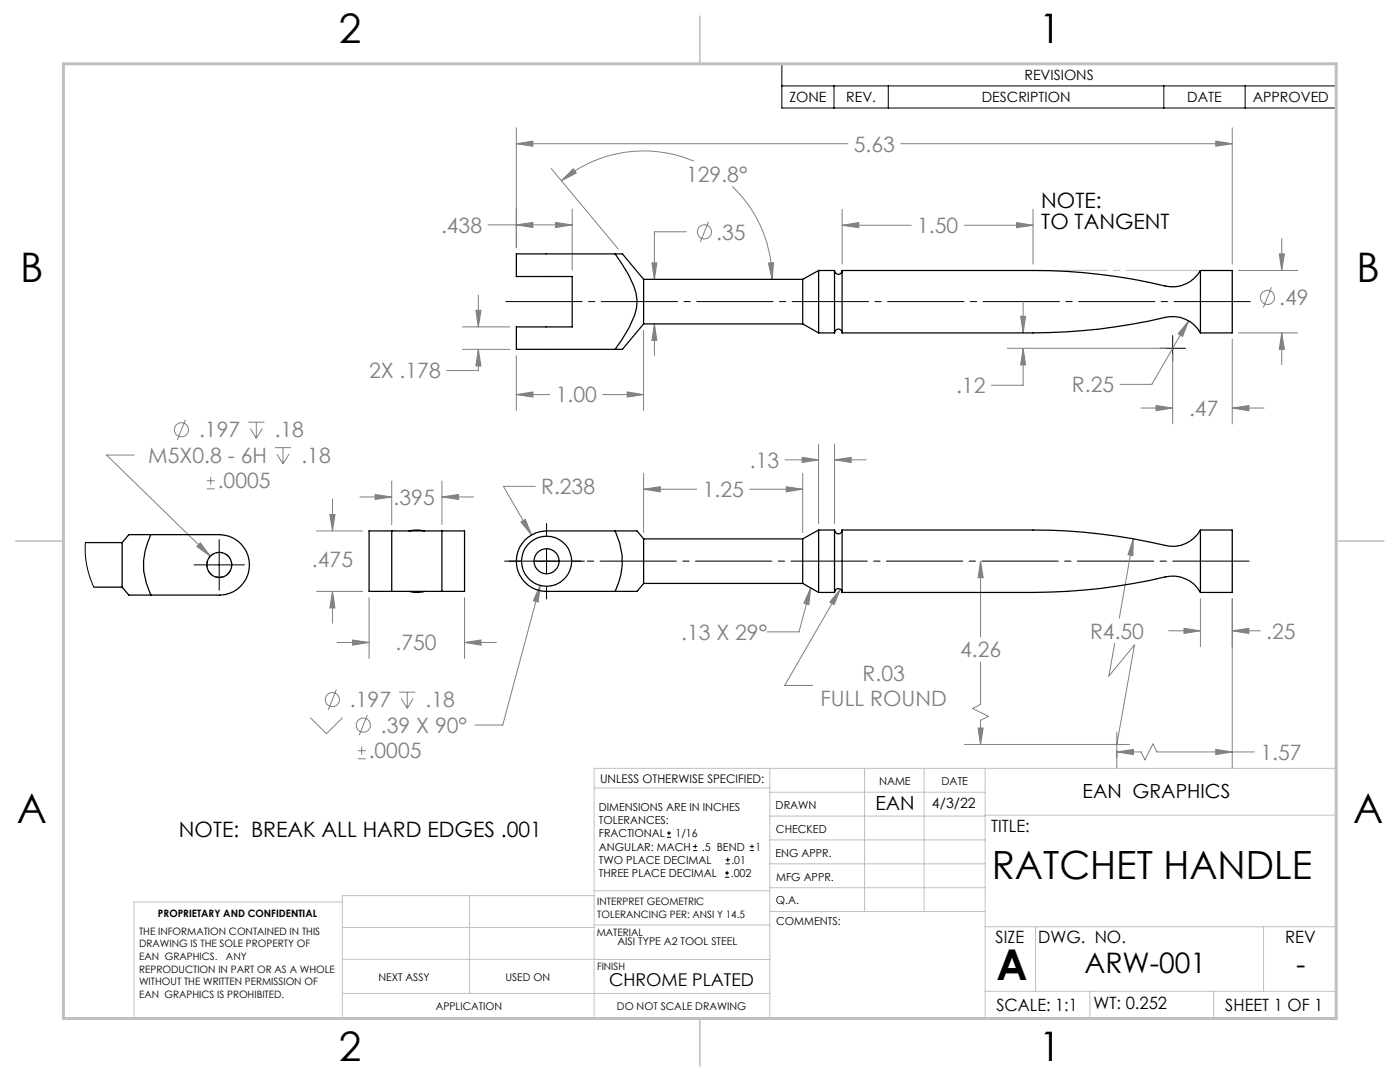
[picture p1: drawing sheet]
<svg xmlns="http://www.w3.org/2000/svg" width="279mm" height="216mm" viewBox="0 0 279 216" stroke-linecap="round" stroke-linejoin="round" font-family="sans-serif">
<g fill="none" stroke="#808080" stroke-width=".2">
<path d="M103 28.7l3.4-.5v1zM103 25.5v23.9M103 28.7h66.2M110 33.6l13.4 16.1M114.4 33.7l.6 .8-3 1.6zM138.5 32.1a25.7 25.7 0 0 0-26.5 4M146.1 37.2a25.7 25.7 0 0 1 8 18.5M179.8 28.7h66.1M242.6 28.2l3.3 .5-3.3 .5zM245.9 25.5v27.2M95.5 58.9v6.3M97.4 44.9h16.8"/>
<path d="M103 44.9l3.4-.5v1zM110.9 44.4l3.3 .5-3.3 .5zM114.2 41.7v12.2M130.1 52.5h1l-.5 3.2zM136.9 46.2h-6.3v9.5M141.4 44.2l-1.6 4.1M153.4 52.5l1-.1-.3 3.3zM168.1 44.9l3.3-.5v1zM168.1 41.8v10.9M168.1 44.9h13.8M192.4 44.9h13.8M202.9 44.4l3.3 .5-3.3 .5z"/>
<path d="M206.2 41.8v10.9M247.2 54h11.8M253.8 57.3l-1.7 4M255.3 50.7h1l-.5 3.3zM255.8 47.6v6.4M92.3 65.2h9.5M92.3 69.7h9.5M95 61.9h1l-.5 3.3zM95.5 69.7l.5 3.3h-1zM95.5 69.7v4.2h-6.4M103 78.7l3.4-.5v1zM103 71v10.9"/>
<path d="M103 78.7h6.7M120.3 78.7h8.1M125.2 78.2l3.2 .5-3.2 .5zM128.4 65.9v16M130.6 64.6l.5 3.3h-1zM130.6 64.6v6.4M201 69.5h31.8M203.7 63.1h1l-.5 3.3zM204.2 69.5l.5 3.3h-1zM204.2 69.5v7.4h-6.4M204.2 60.1v6.3M234 70.8v13.8"/>
<path d="M237.2 64l-1.2 3.1-.9-.5zM237.2 64l-7.3 12.7h-6.4M245.9 67.7v16.9M247.2 66.4h11.8M255.8 66.4l.5 3.3h-1zM255.8 66.4v6.4M26.8 90.8h-5.5l20.7 20.2M37 83.7l-1.6 4.1M41.3 97.5h1.6M41.3 95.9h1.6M42.1 95.1v1.6M49.5 84.2h3.3"/>
<path d="M50 85.5l1.2 2M51.2 84.2v3.3M52.4 85.5l-1.2 2M54.9 89.3h3.2M55.3 90.6l1.2 2M56.5 89.3v3.3M57.7 90.6l-1.2 2M66.4 99.6v6.3M71.8 99.2h6.4M74.9 98.7l3.3 .5-3.3 .5zM78.2 96v8.7M88.2 99.2l3.3-.5v1z"/>
<path d="M88.2 96v8.7M88.2 99.2h6.3M106.8 97h-6.3l5.6 9.8M128.4 97.6l3.4-.5v1zM128.4 94.4v11.9M128.4 97.6h10.7M149.6 97.6h10.6M156.7 91.8h6.7M156.9 97.1l3.3 .5-3.3 .5zM160.1 91.3l3.3 .5-3.3 .5zM160.2 94.4v11.9M163.4 88.6v15.9"/>
<path d="M166.5 91.8l3.4-.5v1zM166.5 88.6v15.9M166.5 91.8h6.4M227.7 81.4h6.3M230.7 80.9l3.3 .5-3.3 .6zM245.9 81.4l3.3-.5v1.1zM245.9 81.4h6.4M40 108.3l2 2.7-2.7-2zM63.2 105.9h9.2M63.2 118h9.2M65.8 102.7h1.1l-.5 3.2zM66.4 118l.5 3.3h-1.1z"/>
<path d="M66.4 118v6.4M73.7 119.3v12.1M92.7 119.3v12.1M104 104.1l.8-.5 1.3 3.2zM107.8 116.8l-.4 3.3-1-.2zM107.8 116.8l-7.5 27.9h-5.5M161.8 117.3l-.4 3.4-1-.3zM161.8 117.3l-2.3 8.8h-6.4M167.7 117.5l-1.2 3.2-.9-.5zM167.7 117.5l-11.1 19.3h5.6M195.7 112l.5 3.3h-1zM195.7 112v15.1"/>
<path d="M226.2 107.5l-.1 3.4-1-.2zM226.2 107.5l-2.8 15.9M239.6 119.5v9.5M245.9 119.5v33.7M67.1 137.6l-1.6 4M67.3 128.2h6.4M70.3 127.7l3.4 .5-3.4 .5zM79.7 138.1h3.2M80 139.4l1.3 1.9M81.3 138.1v3.2M82.5 139.4l-1.2 1.9M92.7 128.2l3.3-.5v1z"/>
<path d="M92.7 128.2h6.4M195.7 132.1v8.4l-1.6 .9 3.2 1.5-1.6 .8v4.9M222.5 128.4l-1.2 6.5 5.1-6.2-3.5 19.9M233.2 125.9h6.4M236.3 125.4l3.3 .5-3.3 .5zM245.9 125.9l3.3-.5v1zM245.9 125.9h5.6M61.9 143.2l3.3 3.2 3.2-3.2M71.4 151.4h1.6M71.4 149.8h1.6M72.2 149v1.6M73.3 142.7l-1.6 4"/>
<path d="M192.5 148.6h32.9M195.2 145.3h1l-.5 3.3zM222.9 150l3.3-.5v1.1zM222.9 146.1v7.1M222.9 150h4.8l.8 1.6 1.6-3.2 .8 1.6h19.4M242.6 149.5l3.3 .5-3.3 .6z"/>
<circle cx="140.6" cy="46.3" r="1.41"/>
<circle cx="252.9" cy="59.4" r="1.41"/>
<circle cx="36.2" cy="85.7" r="1.41"/>
<circle cx="66.3" cy="139.6" r="1.4"/>
<circle cx="72.5" cy="144.7" r="1.41"/>
</g>
<g fill="none" stroke="#000" stroke-width=".2">
<path d="M156 12.7h110.7v8.9h-110.7zM156 17.1h110.7M166.4 17.1v4.5M177.3 17.1v4.5M232.3 17.1v4.5M248.5 17.1v4.5M231.5 69.5h5.1M234 67v5M38.7 112.7h10.1M43.7 107.7v10.1M101.5 112h2.5M106.5 112h5.1"/>
<path d="M109.1 104.5v2.4M109.1 109.4v5.1M109.1 117.1v2.4M114.2 112h2.4M133.1 167.1h.8M133.1 166.2h.8M133.5 165.8v.9M138.3 169.7h.8M138.3 168.9h.8M138.7 168.5v.8M144.7 175h.8M144.7 174.2h.8"/>
<path d="M144.8 172.4h.9M144.8 171.6h.9M145.1 173.8v.8M145.2 171.1v.9M149.6 169.7h.9M149.6 168.9h.9M150.1 168.5v.8"/>
</g>
<path d="M43.8 115.2a2.5 2.5 0 0 0 2.3-3.5 2.5 2.5 0 0 0-4.2-.7 2.5 2.5 0 0 0 1.1 4.1l.8 .1" fill="none" stroke="#000" stroke-width=".2" stroke-dasharray="1.3 .6" stroke-dashoffset=".4" stroke-linecap="butt"/>
<path d="M249.6 60.2h-148.8M100.6 112h148.8" fill="none" stroke="#000" stroke-width=".2" stroke-dasharray="15.2 1.3 1.3 1.3" stroke-dashoffset="-.1"/>
<path d="M206.2 54h33.4" fill="none" stroke="#c0c0c0" stroke-width=".2" stroke-dasharray="15.2 1.3 1.3 1.3" stroke-dashoffset=".4"/>
<g fill="none" stroke="#c0c0c0" stroke-width=".2">
<path d="M118.6 157.2h35M153.6 153.3v49.9M153.6 158.1h43M172.5 153.3v28.6M184.4 153.3v28.6M196.6 153.3v49.9M68.3 180h-41.6v23.2h240v-49.9h-148.1v49.9M93.7 178.7v19.5M118.6 178.7h-50.3v24.5M118.6 177.7h35M153.6 162.8h43M153.6 177.1h43"/>
<path d="M153.6 167.6h43M153.6 172.4h43M196.6 162.7h70.1M68.3 198.2h85.3M68.3 191.4l85.3 .1M68.3 185.1h50.3M118.6 184.6h35M153.6 181.9h43M196.6 184.9h70.1M196.6 197.8h70.1M206.7 184.9v12.9M217.5 197.8v5.4"/>
<path d="M242.2 197.8v5.4M252.2 184.9v12.9"/>
</g>
<path d="M139.7 3.2v9.5M3.1 107.9h9.6M266.7 107.9h9.5M139.7 203.2v9.6" fill="none" stroke="#c0c0c0" stroke-width=".3"/>
<path d="M12.7 12.7h254v190.5h-254z" fill="none" stroke="#c0c0c0" stroke-width=".6"/>
<path d="M104 104.1l2.1 2.7-1.3-3.2zM161.8 117.3l-.4 3.4-1-.3zM156.9 97.1l3.3 .5-3.3 .5zM128.4 97.6l3.4-.5v1zM166.5 91.8l3.4-.5v1zM160.1 91.3l3.3 .5-3.3 .5zM236.3 125.4l3.3 .5-3.3 .5zM245.9 125.9l3.3-.5v1zM226.2 107.5l-1.1 3.2 1 .2zM167.7 117.5l-2.1 2.7 .9 .5zM107.8 116.8l-1.4 3.1 1 .2zM242.6 149.5l3.3 .5-3.3 .6zM222.9 150l3.3-.5v1.1zM195.7 112l.5 3.3h-1zM195.2 145.3h1l-.5 3.3zM95 61.9h1l-.5 3.3zM95.5 69.7l.5 3.3h-1zM110.9 44.4l3.3 .5-3.3 .5zM103 44.9l3.4-.5v1zM103 28.7l3.4-.5v1zM242.6 28.2l3.3 .5-3.3 .5zM130.1 52.5h1l-.5 3.2zM130.6 64.6l.5 3.3h-1zM255.8 66.4l.5 3.3h-1zM255.3 50.7h1l-.5 3.3zM202.9 44.4l3.3 .5-3.3 .5zM168.1 44.9l3.3-.5v1zM237.2 64l-2.1 2.6 .9 .5zM245.9 81.4l3.3-.5v1.1zM230.7 80.9l3.3 .5-3.3 .6zM204.2 69.5l.5 3.3h-1zM203.7 63.1h1l-.5 3.3zM103 78.7l3.4-.5v1zM125.2 78.2l3.2 .5-3.2 .5zM153.4 52.5l1-.1-.3 3.3zM114.4 33.7l.6 .8-3 1.6zM65.8 102.7h1.1l-.5 3.2zM66.4 118l.5 3.3h-1.1zM74.9 98.7l3.3 .5-3.3 .5zM88.2 99.2l3.3-.5v1zM70.3 127.7l3.4 .5-3.4 .5zM92.7 128.2l3.3-.5v1zM40 108.3l-.7 .7 2.7 2z" fill="#808080"/>
<g fill="none" stroke="#000" stroke-width=".25">
<path d="M122.8 50.7a24 24 0 0 1 4.1 7.8 9.1 9.1 0 0 1-1.3 6.8l-2.8 4.4M122.8 50.7h1.4M122.8 50.7h-19.8v4.5h11.2v10h-11.2v4.5h19.8M124.2 50.7l4.2 5M128.4 55.7v8.9M128.4 55.7h31.8M160.2 55.7v8.9M163.4 54v12.4M163.4 54h3.1M163.4 54l-3.2 1.7M166.5 54a.76 .76 0 0 0 .8 .8 .76 .76 0 0 0 .8-.8M166.5 54v12.4"/>
<path d="M168.1 54h38.1a120.3 120.3 0 0 1 27.4 3.2 6.4 6.4 0 0 0 6-3.2M168.1 54v12.4M239.6 54v12.4M239.6 54h6.3v12.4h-6.3M122.8 69.7h1.4M128.4 64.6l-4.2 5.1M128.4 64.6h31.8M160.2 64.6l3.2 1.8M163.4 66.4h3.1M166.5 66.4a.76 .76 0 0 1 .8-.7 .76 .76 0 0 1 .8 .7M168.1 66.4h38.1a120.3 120.3 0 0 0 27.4-3.2 6.4 6.4 0 0 1 6 3.2M17 108.3h7.4"/>
<path d="M18.7 117.2h5.7M24.4 108.3v8.9M24.4 117.2l1.3 1.5h4.4M25.7 106.7l-1.3 1.6M25.8 106.7h4.3M30.1 106.7a13.1 13.1 0 0 0 0 12M30.1 106.7h13.8a6 6 0 0 1 5.9 6 6 6 0 0 1-5.9 6h-13.8M73.7 105.9h19v12.1h-19zM78.2 105.9v12.1M81.6 105.9a6.6 6.6 0 0 1 3.1 0M81.6 118a5.5 5.5 0 0 0 3.1 0M88.2 105.9v12.1"/>
<path d="M122.8 105.9a13.4 13.4 0 0 1 0 12.1M122.8 105.9h4.3l1.3 1.6M122.8 105.9h-13.8a6 6 0 0 0-6 6.1 6 6 0 0 0 6 6h13.8M128.4 107.5v8.9M128.4 116.4l-1.3 1.6h-4.3M128.4 116.4h31.8M128.4 107.5h31.8M160.2 107.5v8.9M160.2 116.4l3.2 1.8M163.4 105.8v12.4M163.4 118.2h3.1M163.4 105.8h3.1"/>
<path d="M163.4 105.8l-3.2 1.7M166.5 118.2a.76 .76 0 0 1 .8-.8 .76 .76 0 0 1 .8 .8M166.5 105.8a.76 .76 0 0 0 .8 .7 .76 .76 0 0 0 .8-.7M166.5 105.8v12.4M168.1 118.2h38.1a120.3 120.3 0 0 0 27.4-3.2 6.4 6.4 0 0 1 6 3.2M168.1 105.8h38.1a120.3 120.3 0 0 1 27.4 3.2 6.4 6.4 0 0 0 6-3.2M168.1 105.8v12.4M239.6 105.8v12.4M239.6 105.8h6.3v12.4h-6.3"/>
<circle cx="43.8" cy="112.7" r="2.5"/>
<circle cx="109.1" cy="112" r="2.5"/>
<circle cx="109.1" cy="112" r="5"/>
</g>
<path d="M17 108.3v2.2l.3 2 .5 2.3 .9 2.4" fill="none" stroke="#000" stroke-width=".2"/>
<text font-size="8.5" x="198.9" y="195.5">A</text>
<g font-size="8.1">
<text x="67.6" y="8.6">2</text>
<text x="207.3" y="8.6">1</text>
<text x="4" y="56.2">B</text>
<text x="270.7" y="56.2">B</text>
<text x="3.3" y="164.1">A</text>
<text x="270" y="164.1">A</text>
<text x="67.6" y="211.7">2</text>
<text x="207.3" y="211.7">1</text>
</g>
<text font-size="7.8" x="197.9" y="175.5">RATCHET HANDLE</text>
<g font-size="5.6">
<text x="216.4" y="194.2">ARW-001</text>
<text x="258.7" y="194.3">-</text>
</g>
<g font-size="4.2" fill="#808080">
<text x="170.4" y="30.3">5.63</text>
<text x="136.9" y="36.3">129.8°</text>
<text x="88" y="46.5">.438</text>
<text x="142.9" y="47.8">.35</text>
<text x="183" y="46.5">1.50</text>
<text x="255.3" y="60.9">.49</text>
<text x="73.7" y="75.5">2X .178</text>
<text x="110.9" y="80.3">1.00</text>
<text x="190.8" y="78.4">.12</text>
<text x="213.9" y="78.3">R.25</text>
<text x="237.3" y="83">.47</text>
<text x="39.7" y="87.3">.197</text>
<text x="54.8" y="87.3">.18</text>
<text x="29.6" y="92.4">M5X0.8 - 6H</text>
<text x="60.2" y="92.4">.18</text>
<text x="149.6" y="93.4">.13</text>
<text x="43.5" y="97.5">.0005</text>
<text x="78.6" y="100.7">.395</text>
<text x="108" y="98.6">R.238</text>
<text x="140.2" y="99.2">1.25</text>
<text x="62.3" y="113.1">.475</text>
<text x="78.9" y="129.8">.750</text>
<text x="135.9" y="127.7">.13 X 29°</text>
<text x="191.6" y="131.2">4.26</text>
<text x="217.5" y="127.5">R4.50</text>
<text x="252.7" y="127.5">.25</text>
<text x="172.2" y="135.8">R.03</text>
<text x="69.8" y="141.1">.197</text>
<text x="84.9" y="141.1">.18</text>
<text x="163.8" y="140.9">FULL ROUND</text>
<text x="76" y="146.2">.39 X 90°</text>
<text x="73.6" y="151.3">.0005</text>
<text x="251.5" y="151.6">1.57</text>
</g>
<g font-size="4.2">
<text x="207.8" y="41.6">NOTE:</text>
<text x="207.8" y="45.7">TO TANGENT</text>
<text x="35.7" y="166.9">NOTE: BREAK ALL HARD EDGES .001</text>
</g>
<g font-size="3.9">
<text x="174.7" y="161.5">EAN</text>
<text x="216.1" y="159.2">EAN GRAPHICS</text>
</g>
<text font-size="3.5" x="121.5" y="196.6">CHROME PLATED</text>
<g font-size="3.4">
<text x="197.8" y="166">TITLE:</text>
<text x="198.7" y="188.1">SIZE</text>
<text x="207.2" y="188.1">DWG. NO.</text>
<text x="256.5" y="188.2">REV</text>
<text x="198.8" y="201.7">SCALE: 1:1</text>
<text x="218.2" y="201.3">WT: 0.252</text>
<text x="244.5" y="201.7">SHEET 1 OF 1</text>
</g>
<g font-size="2.8">
<text x="204.5" y="16">REVISIONS</text>
<text x="157.5" y="20.4">ZONE</text>
<text x="168.9" y="20.4">REV.</text>
<text x="195.9" y="20.4">DESCRIPTION</text>
<text x="236.9" y="20.4">DATE</text>
<text x="250" y="20.4">APPROVED</text>
<text x="186" y="161.2">4/3/22</text>
</g>
<text font-size="2.4" x="119.8" y="156.2">UNLESS OTHERWISE SPECIFIED:</text>
<g font-size="2.2">
<text x="119.5" y="161.8">DIMENSIONS ARE IN INCHES</text>
<text x="154.8" y="161.4">DRAWN</text>
<text x="175.4" y="156.6">NAME</text>
<text x="187.9" y="156.7">DATE</text>
<text x="119.5" y="164.4">TOLERANCES:</text>
<text x="119.5" y="167.1">FRACTIONAL</text>
<text x="134.8" y="167.1">1/16</text>
<text x="154.9" y="166.3">CHECKED</text>
<text x="119.5" y="172.4">TWO PLACE DECIMAL</text>
<text x="119.5" y="169.7">ANGULAR: MACH</text>
<text x="140.1" y="169.7">.5 BEND</text>
<text x="146" y="172.4">.01</text>
<text x="150.8" y="169.7">1</text>
<text x="154.8" y="170.9">ENG APPR.</text>
<text x="119.5" y="175">THREE PLACE DECIMAL</text>
<text x="145.8" y="175">.002</text>
<text x="154.9" y="175.7">MFG APPR.</text>
<text x="154.9" y="180.4">Q.A.</text>
<text x="154.9" y="184.6">COMMENTS:</text>
</g>
<g font-size="2.1">
<text x="123.2" y="188.6">AISI TYPE A2 TOOL STEEL</text>
<text x="75.5" y="195.7">NEXT ASSY</text>
<text x="100.9" y="195.7">USED ON</text>
<text x="86.9" y="201.5">APPLICATION</text>
<text x="123.1" y="201.6">DO NOT SCALE DRAWING</text>
</g>
<g font-size="2">
<text x="31.5" y="182.9">PROPRIETARY AND CONFIDENTIAL</text>
<text x="119.2" y="180.6">INTERPRET GEOMETRIC</text>
<text x="119.2" y="183.1">TOLERANCING PER: ANSI Y 14.5</text>
<text x="27.8" y="186.5">THE INFORMATION CONTAINED IN THIS</text>
<text x="27.8" y="189">DRAWING IS THE SOLE PROPERTY OF</text>
<text x="27.8" y="191.6">EAN GRAPHICS.</text>
<text x="45.1" y="191.6">ANY</text>
<text x="119.1" y="186.7">MATERIAL</text>
<text x="27.8" y="194.1">REPRODUCTION IN PART OR AS A WHOLE</text>
<text x="27.8" y="196.6">WITHOUT THE WRITTEN PERMISSION OF</text>
<text x="119.1" y="193.5">FINISH</text>
<text x="27.8" y="199.1">EAN GRAPHICS IS PROHIBITED.</text>
</g>
</svg>
